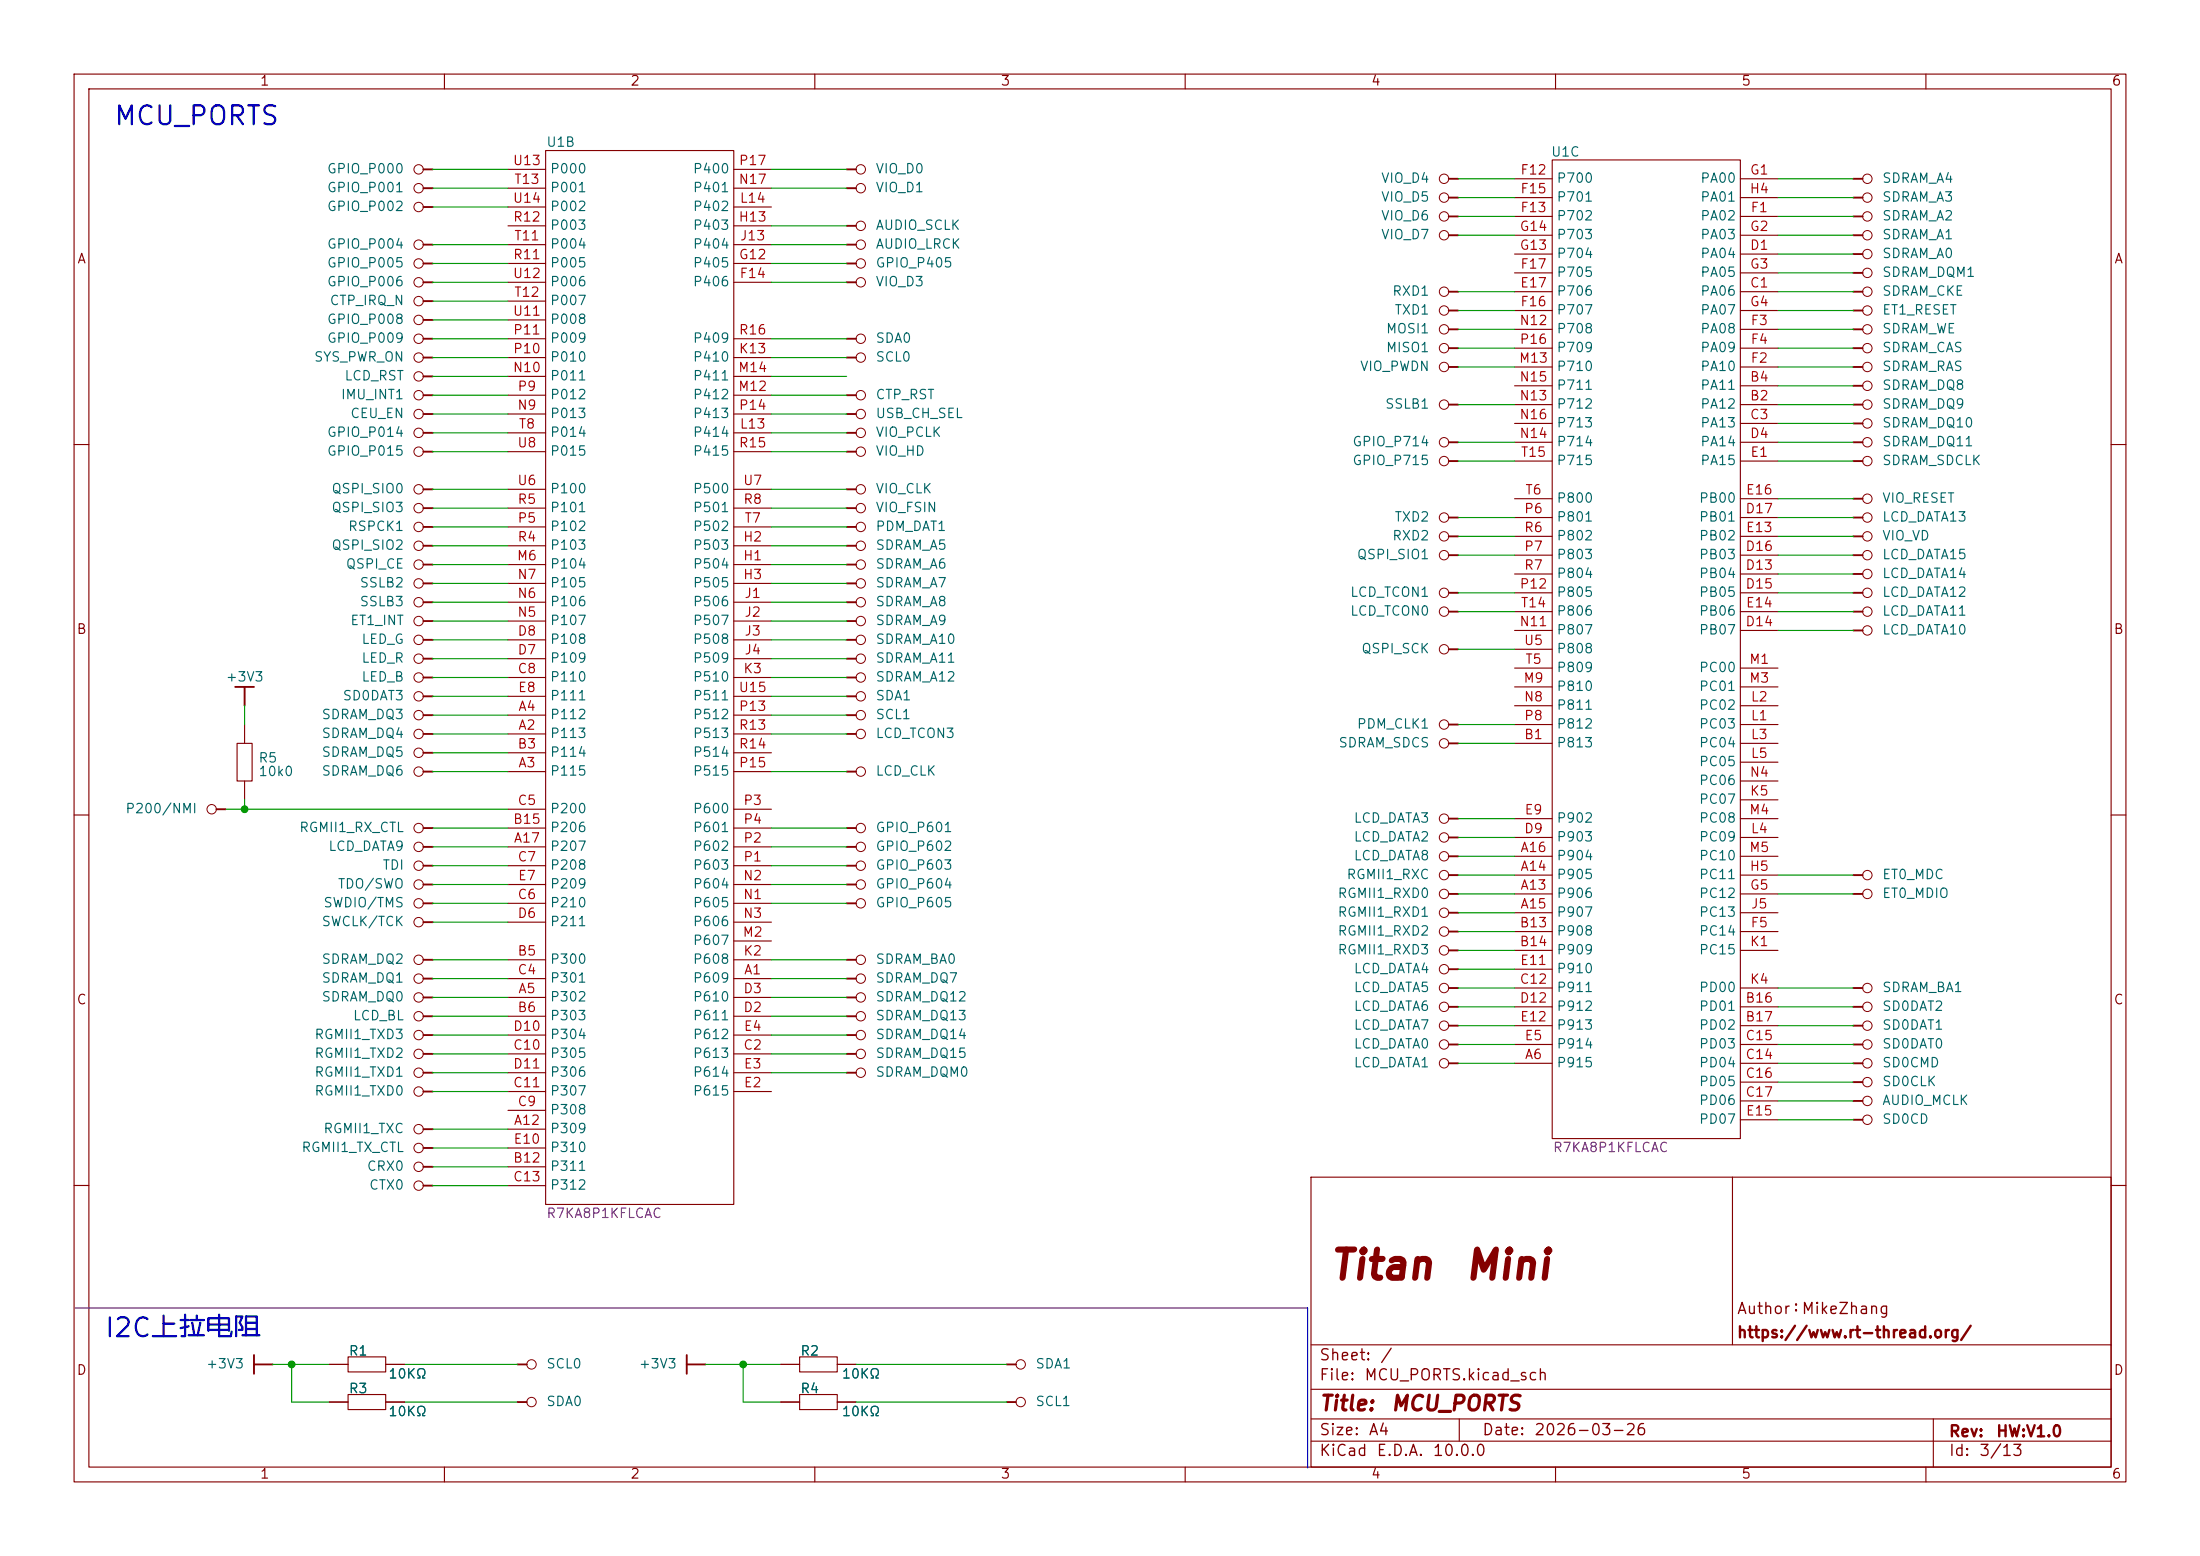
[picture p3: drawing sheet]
<svg xmlns="http://www.w3.org/2000/svg" width="297mm" height="210mm" viewBox="0 0 297 210" stroke-linecap="round" stroke-linejoin="round" font-family="sans-serif">
<g fill="none" stroke="#840000" stroke-width=".15">
<path d="M10 10h277v190h-277zM12 12h273v186h-273zM60 10v2M110 10v2M160 10v2M210 10v2M260 10v2M68.6 38.1h5.1M68.6 35.6h5.1M68.6 30.5h5.1M68.6 33h5.1M68.6 27.9h5.1"/>
<path d="M68.6 25.4h5.1M68.6 22.9h5.1M73.7 20.3h25.4v142.3h-25.4zM99.1 38.1h5M99.1 35.6h5M99.1 30.5h5M99.1 33h5M99.1 27.9h5M99.1 25.4h5M99.1 22.9h5M204.5 39.4h5M204.5 34.3h5"/>
<path d="M204.5 29.2h5M204.5 24.1h5M204.5 26.7h5M204.5 36.8h5M204.5 31.8h5M209.5 21.6h25.4v132.1h-25.4zM234.9 39.4h5.1M234.9 34.3h5.1M234.9 29.2h5.1M234.9 24.1h5.1M234.9 26.7h5.1M234.9 36.8h5.1"/>
<path d="M234.9 31.8h5.1M68.6 48.3h5.1M68.6 58.4h5.1M68.6 53.3h5.1M68.6 50.8h5.1M68.6 55.9h5.1M68.6 45.7h5.1M68.6 40.6h5.1M68.6 43.2h5.1M99.1 48.3h5M99.1 58.4h5M99.1 53.3h5"/>
<path d="M99.1 50.8h5M99.1 55.9h5M99.1 45.7h5M204.5 54.6h5M204.5 52.1h5M204.5 57.2h5M204.5 59.7h5M204.5 49.5h5M204.5 44.5h5M204.5 47h5M204.5 41.9h5M234.9 54.6h5.1"/>
<path d="M234.9 52.1h5.1M234.9 57.2h5.1M234.9 59.7h5.1M234.9 49.5h5.1M234.9 44.5h5.1M234.9 47h5.1M234.9 41.9h5.1M10 60h2M68.6 76.2h5.1M68.6 73.7h5.1M68.6 78.7h5.1M68.6 71.1h5.1"/>
<path d="M68.6 68.6h5.1M68.6 61h5.1M68.6 66h5.1M99.1 76.2h5M99.1 73.7h5M99.1 78.7h5M99.1 71.1h5M99.1 68.6h5M99.1 61h5M99.1 66h5M204.5 77.5h5M204.5 74.9h5"/>
<path d="M204.5 69.9h5M204.5 62.2h5M204.5 72.4h5M204.5 67.3h5M234.9 77.5h5.1M234.9 74.9h5.1M234.9 69.9h5.1M234.9 62.2h5.1M234.9 72.4h5.1M234.9 67.3h5.1M285 60h2M33 97.8v2.5"/>
<path d="M68.6 99.1h5.1M68.6 96.5h5.1M68.6 91.4h5.1M68.6 88.9h5.1M68.6 86.4h5.1M68.6 94h5.1M68.6 81.3h5.1M68.6 83.8h5.1M99.1 99.1h5M99.1 96.5h5M99.1 91.4h5M99.1 88.9h5"/>
<path d="M99.1 86.4h5M99.1 94h5M99.1 81.3h5M99.1 83.8h5M204.5 85.1h5M204.5 80h5M204.5 82.6h5M204.5 97.8h5M204.5 95.3h5M204.5 90.2h5M204.5 92.7h5M204.5 87.6h5"/>
<path d="M234.9 85.1h5.1M234.9 80h5.1M234.9 82.6h5.1M234.9 97.8h5.1M234.9 95.3h5.1M234.9 90.2h5.1M234.9 92.7h5.1M10 110h2M32 100.3h2v5.1h-2zM33 105.4v2.6M68.6 104.1h5.1M68.6 114.3h5.1"/>
<path d="M68.6 101.6h5.1M68.6 111.8h5.1M68.6 109.2h5.1M68.6 116.8h5.1M68.6 119.4h5.1M99.1 104.1h5M99.1 114.3h5M99.1 101.6h5M99.1 111.8h5M99.1 109.2h5M99.1 116.8h5M99.1 119.4h5"/>
<path d="M204.5 118.1h5M204.5 115.6h5M204.5 100.3h5M204.5 113h5M204.5 110.5h5M234.9 118.1h5.1M234.9 115.6h5.1M234.9 100.3h5.1M234.9 113h5.1M234.9 110.5h5.1M234.9 108h5.1M234.9 102.9h5.1"/>
<path d="M234.9 105.4h5.1M285 110h2M68.6 132.1h5.1M68.6 134.6h5.1M68.6 129.5h5.1M68.6 137.2h5.1M68.6 121.9h5.1M68.6 124.5h5.1M68.6 139.7h5.1M99.1 132.1h5M99.1 134.6h5M99.1 129.5h5"/>
<path d="M99.1 137.2h5M99.1 121.9h5M99.1 124.5h5M99.1 139.7h5M99.1 127h5M204.5 120.7h5M204.5 123.2h5M204.5 125.7h5M204.5 128.3h5M204.5 135.9h5M204.5 138.4h5M204.5 133.4h5"/>
<path d="M204.5 130.8h5M234.9 120.7h5.1M234.9 123.2h5.1M234.9 125.7h5.1M234.9 128.3h5.1M234.9 135.9h5.1M234.9 138.4h5.1M234.9 133.4h5.1M68.6 152.4h5.1M68.6 157.5h5.1M68.6 142.2h5.1M68.6 149.9h5.1"/>
<path d="M68.6 147.3h5.1M68.6 144.8h5.1M68.6 154.9h5.1M99.1 142.2h5M99.1 147.3h5M99.1 144.8h5M177 158.9h108v39.1h-108zM204.5 143.5h5M204.5 141h5M233.9 158.9v22.6M234.9 143.5h5.1M234.9 141h5.1"/>
<path d="M234.9 146.1h5.1M234.9 148.6h5.1M234.9 151.1h5.1M10 160h2M68.6 160h5.1M285 160h2M44.4 189.2h2.6M44.4 184.2h2.6M47 188.2h5.1v2h-5.1zM47 183.1h5.1v2.1h-5.1zM52.1 189.2h2.5M52.1 184.2h2.5"/>
<path d="M60 198v2M105.4 189.2h2.5M105.4 184.2h2.5M107.9 188.2h5.1v2h-5.1zM107.9 183.1h5.1v2.1h-5.1zM110 198v2M113 189.2h2.6M113 184.2h2.6M160 198v2M177 194.5h108M177 191.5h108M177 187.5h108"/>
<path d="M177 181.5h108M197 191.5v3M210 198v2M260 198v2M261 191.5v6.5"/>
</g>
<g fill="none" stroke="#840000" stroke-width=".25">
<path d="M57.1 35.6h1.3M57.1 38.1h1.3M57.1 33h1.3M57.1 25.4h1.3M57.1 22.9h1.3M57.1 27.9h1.3M114.3 35.6h1.3M114.3 30.5h1.3M114.3 38.1h1.3M114.3 33h1.3M114.3 25.4h1.3M114.3 22.9h1.3"/>
<path d="M195.6 29.2h1.2M195.6 26.7h1.2M195.6 31.8h1.2M195.6 24.1h1.2M195.6 39.4h1.2M250.2 29.2h1.3M250.2 26.7h1.3M250.2 36.8h1.3M250.2 34.3h1.3M250.2 31.8h1.3M250.2 24.1h1.3M250.2 39.4h1.3"/>
<path d="M57.1 55.9h1.3M57.1 53.3h1.3M57.1 58.4h1.3M57.1 48.3h1.3M57.1 45.7h1.3M57.1 40.6h1.3M57.1 50.8h1.3M57.1 43.2h1.3M114.3 55.9h1.3M114.3 53.3h1.3M114.3 58.4h1.3M114.3 48.3h1.3"/>
<path d="M114.3 45.7h1.3M195.6 59.7h1.2M195.6 41.9h1.2M195.6 47h1.2M195.6 44.5h1.2M195.6 49.5h1.2M195.6 54.6h1.2M250.2 59.7h1.3M250.2 41.9h1.3M250.2 47h1.3M250.2 44.5h1.3M250.2 49.5h1.3"/>
<path d="M250.2 54.6h1.3M250.2 57.2h1.3M250.2 52.1h1.3M57.1 61h1.3M57.1 71.1h1.3M57.1 78.7h1.3M57.1 73.7h1.3M57.1 76.2h1.3M57.1 68.6h1.3M57.1 66h1.3M114.3 61h1.3M114.3 71.1h1.3"/>
<path d="M114.3 78.7h1.3M114.3 73.7h1.3M114.3 76.2h1.3M114.3 68.6h1.3M114.3 66h1.3M195.6 69.9h1.2M195.6 62.2h1.2M195.6 72.4h1.2M195.6 74.9h1.2M250.2 69.9h1.3M250.2 62.2h1.3M250.2 72.4h1.3"/>
<path d="M250.2 74.9h1.3M250.2 77.5h1.3M250.2 67.3h1.3M31.7 92.7h2.6M33 92.7v2.6M57.1 88.9h1.3M57.1 83.8h1.3M57.1 81.3h1.3M57.1 94h1.3M57.1 86.4h1.3M57.1 91.4h1.3M57.1 96.5h1.3"/>
<path d="M57.1 99.1h1.3M114.3 88.9h1.3M114.3 83.8h1.3M114.3 81.3h1.3M114.3 94h1.3M114.3 86.4h1.3M114.3 91.4h1.3M114.3 96.5h1.3M114.3 99.1h1.3M195.6 82.6h1.2M195.6 80h1.2M195.6 87.6h1.2"/>
<path d="M195.6 97.8h1.2M250.2 85.1h1.3M250.2 82.6h1.3M250.2 80h1.3M29.2 109.2h1.3M57.1 114.3h1.3M57.1 111.8h1.3M57.1 116.8h1.3M57.1 119.4h1.3M57.1 104.1h1.3M57.1 101.6h1.3M114.3 114.3h1.3"/>
<path d="M114.3 111.8h1.3M114.3 116.8h1.3M114.3 119.4h1.3M114.3 104.1h1.3M195.6 118.1h1.2M195.6 100.3h1.2M195.6 110.5h1.2M195.6 113h1.2M195.6 115.6h1.2M250.2 118.1h1.3M57.1 124.5h1.3M57.1 121.9h1.3"/>
<path d="M57.1 139.7h1.3M57.1 137.2h1.3M57.1 132.1h1.3M57.1 134.6h1.3M57.1 129.5h1.3M114.3 121.9h1.3M114.3 139.7h1.3M114.3 137.2h1.3M114.3 132.1h1.3M114.3 134.6h1.3M114.3 129.5h1.3M195.6 133.4h1.2"/>
<path d="M195.6 120.7h1.2M195.6 125.7h1.2M195.6 128.3h1.2M195.6 123.2h1.2M195.6 135.9h1.2M195.6 138.4h1.2M195.6 130.8h1.2M250.2 133.4h1.3M250.2 120.7h1.3M250.2 135.9h1.3M250.2 138.4h1.3M57.1 142.2h1.3"/>
<path d="M57.1 144.8h1.3M57.1 154.9h1.3M57.1 147.3h1.3M57.1 157.5h1.3M57.1 152.4h1.3M114.3 142.2h1.3M114.3 144.8h1.3M195.6 143.5h1.2M195.6 141h1.2M250.2 151.1h1.3M250.2 143.5h1.3M250.2 141h1.3"/>
<path d="M250.2 148.6h1.3M250.2 146.1h1.3M57.1 160h1.3M34.3 184.2h2.5M34.3 182.9v2.5M69.8 189.2h1.3M69.8 184.2h1.3M92.7 184.2h2.5M92.7 182.9v2.5M135.9 189.2h1.3M135.9 184.2h1.3"/>
</g>
<g fill="none" stroke="#840000" stroke-width=".14">
<circle cx="56.5" cy="22.9" r=".63"/>
<circle cx="56.5" cy="35.6" r=".63"/>
<circle cx="56.5" cy="33" r=".63"/>
<circle cx="56.5" cy="27.9" r=".63"/>
<circle cx="56.5" cy="38.1" r=".63"/>
<circle cx="56.5" cy="25.4" r=".63"/>
<circle cx="116.2" cy="33" r=".63"/>
<circle cx="116.2" cy="35.6" r=".63"/>
<circle cx="116.2" cy="38.1" r=".63"/>
<circle cx="116.2" cy="30.5" r=".63"/>
<circle cx="116.2" cy="25.4" r=".63"/>
<circle cx="116.2" cy="22.9" r=".63"/>
<circle cx="194.9" cy="29.2" r=".63"/>
<circle cx="194.9" cy="39.4" r=".63"/>
<circle cx="194.9" cy="24.1" r=".63"/>
<circle cx="194.9" cy="26.7" r=".63"/>
<circle cx="194.9" cy="31.7" r=".63"/>
<circle cx="252.1" cy="36.8" r=".63"/>
<circle cx="252.1" cy="29.2" r=".63"/>
<circle cx="252.1" cy="26.7" r=".63"/>
<circle cx="252.1" cy="24.1" r=".63"/>
<circle cx="252.1" cy="39.4" r=".63"/>
<circle cx="252.1" cy="31.7" r=".63"/>
<circle cx="252.1" cy="34.3" r=".63"/>
<circle cx="56.5" cy="58.4" r=".63"/>
<circle cx="56.5" cy="43.2" r=".63"/>
<circle cx="56.5" cy="53.3" r=".63"/>
<circle cx="56.5" cy="50.8" r=".63"/>
<circle cx="56.5" cy="48.3" r=".63"/>
<circle cx="56.5" cy="45.7" r=".63"/>
<circle cx="56.5" cy="40.6" r=".63"/>
<circle cx="56.5" cy="55.9" r=".63"/>
<circle cx="116.2" cy="53.3" r=".63"/>
<circle cx="116.2" cy="45.7" r=".63"/>
<circle cx="116.2" cy="55.9" r=".63"/>
<circle cx="116.2" cy="48.3" r=".63"/>
<circle cx="116.2" cy="58.4" r=".63"/>
<circle cx="194.9" cy="44.4" r=".63"/>
<circle cx="194.9" cy="59.7" r=".63"/>
<circle cx="194.9" cy="41.9" r=".63"/>
<circle cx="194.9" cy="47" r=".63"/>
<circle cx="194.9" cy="54.6" r=".63"/>
<circle cx="194.9" cy="49.5" r=".63"/>
<circle cx="252.1" cy="47" r=".63"/>
<circle cx="252.1" cy="59.7" r=".63"/>
<circle cx="252.1" cy="52.1" r=".63"/>
<circle cx="252.1" cy="54.6" r=".63"/>
<circle cx="252.1" cy="41.9" r=".63"/>
<circle cx="252.1" cy="49.5" r=".63"/>
<circle cx="252.1" cy="44.4" r=".63"/>
<circle cx="252.1" cy="57.1" r=".63"/>
<circle cx="56.5" cy="73.7" r=".63"/>
<circle cx="56.5" cy="78.7" r=".63"/>
<circle cx="56.5" cy="71.1" r=".63"/>
<circle cx="56.5" cy="68.6" r=".63"/>
<circle cx="56.5" cy="66" r=".63"/>
<circle cx="56.5" cy="61" r=".63"/>
<circle cx="56.5" cy="76.2" r=".63"/>
<circle cx="116.2" cy="73.7" r=".63"/>
<circle cx="116.2" cy="66" r=".63"/>
<circle cx="116.2" cy="61" r=".63"/>
<circle cx="116.2" cy="76.2" r=".63"/>
<circle cx="116.2" cy="68.6" r=".63"/>
<circle cx="116.2" cy="71.1" r=".63"/>
<circle cx="116.2" cy="78.7" r=".63"/>
<circle cx="194.9" cy="74.9" r=".63"/>
<circle cx="194.9" cy="62.2" r=".63"/>
<circle cx="194.9" cy="69.8" r=".63"/>
<circle cx="194.9" cy="72.4" r=".63"/>
<circle cx="252.1" cy="72.4" r=".63"/>
<circle cx="252.1" cy="74.9" r=".63"/>
<circle cx="252.1" cy="77.5" r=".63"/>
<circle cx="252.1" cy="67.3" r=".63"/>
<circle cx="252.1" cy="62.2" r=".63"/>
<circle cx="252.1" cy="69.8" r=".63"/>
<circle cx="56.5" cy="83.8" r=".63"/>
<circle cx="56.5" cy="99.1" r=".63"/>
<circle cx="56.5" cy="88.9" r=".63"/>
<circle cx="56.5" cy="81.3" r=".63"/>
<circle cx="56.5" cy="96.5" r=".63"/>
<circle cx="56.5" cy="91.4" r=".63"/>
<circle cx="56.5" cy="86.4" r=".63"/>
<circle cx="56.5" cy="94" r=".63"/>
<circle cx="116.2" cy="83.8" r=".63"/>
<circle cx="116.2" cy="96.5" r=".63"/>
<circle cx="116.2" cy="86.4" r=".63"/>
<circle cx="116.2" cy="88.9" r=".63"/>
<circle cx="116.2" cy="99.1" r=".63"/>
<circle cx="116.2" cy="94" r=".63"/>
<circle cx="116.2" cy="91.4" r=".63"/>
<circle cx="116.2" cy="81.3" r=".63"/>
<circle cx="194.9" cy="80" r=".63"/>
<circle cx="194.9" cy="97.8" r=".63"/>
<circle cx="194.9" cy="87.6" r=".63"/>
<circle cx="194.9" cy="82.5" r=".63"/>
<circle cx="252.1" cy="80" r=".63"/>
<circle cx="252.1" cy="82.5" r=".63"/>
<circle cx="252.1" cy="85.1" r=".63"/>
<circle cx="28.6" cy="109.2" r=".63"/>
<circle cx="56.5" cy="116.8" r=".63"/>
<circle cx="56.5" cy="119.4" r=".63"/>
<circle cx="56.5" cy="101.6" r=".63"/>
<circle cx="56.5" cy="111.8" r=".63"/>
<circle cx="56.5" cy="104.1" r=".63"/>
<circle cx="56.5" cy="114.3" r=".63"/>
<circle cx="116.2" cy="119.4" r=".63"/>
<circle cx="116.2" cy="114.3" r=".63"/>
<circle cx="116.2" cy="104.1" r=".63"/>
<circle cx="116.2" cy="116.8" r=".63"/>
<circle cx="116.2" cy="111.8" r=".63"/>
<circle cx="194.9" cy="118.1" r=".63"/>
<circle cx="194.9" cy="113" r=".63"/>
<circle cx="194.9" cy="110.5" r=".63"/>
<circle cx="194.9" cy="115.6" r=".63"/>
<circle cx="194.9" cy="100.3" r=".63"/>
<circle cx="252.1" cy="118.1" r=".63"/>
<circle cx="56.5" cy="121.9" r=".63"/>
<circle cx="56.5" cy="124.5" r=".63"/>
<circle cx="56.5" cy="134.6" r=".63"/>
<circle cx="56.5" cy="139.7" r=".63"/>
<circle cx="56.5" cy="132.1" r=".63"/>
<circle cx="56.5" cy="129.5" r=".63"/>
<circle cx="56.5" cy="137.2" r=".63"/>
<circle cx="116.2" cy="121.9" r=".63"/>
<circle cx="116.2" cy="139.7" r=".63"/>
<circle cx="116.2" cy="129.5" r=".63"/>
<circle cx="116.2" cy="134.6" r=".63"/>
<circle cx="116.2" cy="137.2" r=".63"/>
<circle cx="116.2" cy="132.1" r=".63"/>
<circle cx="194.9" cy="125.7" r=".63"/>
<circle cx="194.9" cy="120.6" r=".63"/>
<circle cx="194.9" cy="123.2" r=".63"/>
<circle cx="194.9" cy="130.8" r=".63"/>
<circle cx="194.9" cy="133.3" r=".63"/>
<circle cx="194.9" cy="128.3" r=".63"/>
<circle cx="194.9" cy="135.9" r=".63"/>
<circle cx="194.9" cy="138.4" r=".63"/>
<circle cx="252.1" cy="120.6" r=".63"/>
<circle cx="252.1" cy="138.4" r=".63"/>
<circle cx="252.1" cy="135.9" r=".63"/>
<circle cx="252.1" cy="133.3" r=".63"/>
<circle cx="56.5" cy="142.2" r=".63"/>
<circle cx="56.5" cy="152.4" r=".63"/>
<circle cx="56.5" cy="147.3" r=".63"/>
<circle cx="56.5" cy="157.5" r=".63"/>
<circle cx="56.5" cy="154.9" r=".63"/>
<circle cx="56.5" cy="144.8" r=".63"/>
<circle cx="116.2" cy="144.8" r=".63"/>
<circle cx="116.2" cy="142.2" r=".63"/>
<circle cx="194.9" cy="141" r=".63"/>
<circle cx="194.9" cy="143.5" r=".63"/>
<circle cx="252.1" cy="146" r=".63"/>
<circle cx="252.1" cy="151.1" r=".63"/>
<circle cx="252.1" cy="148.6" r=".63"/>
<circle cx="252.1" cy="141" r=".63"/>
<circle cx="252.1" cy="143.5" r=".63"/>
<circle cx="56.5" cy="160" r=".63"/>
<circle cx="71.8" cy="184.1" r=".63"/>
<circle cx="71.8" cy="189.2" r=".63"/>
<circle cx="137.8" cy="184.1" r=".63"/>
<circle cx="137.8" cy="189.2" r=".63"/>
</g>
<path d="M10.2 176.5h166.3v21.6" fill="none" stroke="#0000c2" stroke-width=".15"/>
<g fill="none" stroke="#009600" stroke-width=".15">
<path d="M58.4 33h10.2M58.4 38.1h10.2M58.4 35.6h10.2M58.4 22.9h10.2M58.4 25.4h10.2M58.4 27.9h10.2M104.1 33h10.2M104.1 38.1h10.2M104.1 35.6h10.2M104.1 22.9h10.2M104.1 30.5h10.2M104.1 25.4h10.2"/>
<path d="M196.8 29.2h7.7M196.8 31.8h7.7M196.8 39.4h7.7M196.8 26.7h7.7M196.8 24.1h7.7M240 29.2h10.2M240 31.8h10.2M240 34.3h10.2M240 36.8h10.2M240 39.4h10.2M240 26.7h10.2M240 24.1h10.2"/>
<path d="M58.4 40.6h10.2M58.4 43.2h10.2M58.4 45.7h10.2M58.4 48.3h10.2M58.4 58.4h10.2M58.4 55.9h10.2M58.4 50.8h10.2M58.4 53.3h10.2M104.1 45.7h10.2M104.1 48.3h10.2M104.1 58.4h10.2M104.1 55.9h10.2"/>
<path d="M104.1 50.8h10.2M104.1 53.3h10.2M196.8 47h7.7M196.8 49.5h7.7M196.8 44.5h7.7M196.8 41.9h7.7M196.8 54.6h7.7M196.8 59.7h7.7M240 47h10.2M240 49.5h10.2M240 44.5h10.2M240 41.9h10.2"/>
<path d="M240 52.1h10.2M240 54.6h10.2M240 57.2h10.2M240 59.7h10.2M58.4 61h10.2M58.4 78.7h10.2M58.4 66h10.2M58.4 73.7h10.2M58.4 68.6h10.2M58.4 76.2h10.2M58.4 71.1h10.2M104.1 61h10.2"/>
<path d="M104.1 78.7h10.2M104.1 66h10.2M104.1 73.7h10.2M104.1 68.6h10.2M104.1 76.2h10.2M104.1 71.1h10.2M196.8 69.9h7.7M196.8 62.2h7.7M196.8 72.4h7.7M196.8 74.9h7.7M240 69.9h10.2M240 62.2h10.2"/>
<path d="M240 72.4h10.2M240 67.3h10.2M240 74.9h10.2M240 77.5h10.2M33 95.3v2.5M58.4 88.9h10.2M58.4 91.4h10.2M58.4 96.5h10.2M58.4 83.8h10.2M58.4 94h10.2M58.4 86.4h10.2M58.4 81.3h10.2"/>
<path d="M58.4 99.1h10.2M104.1 88.9h10.2M104.1 91.4h10.2M104.1 96.5h10.2M104.1 83.8h10.2M104.1 94h10.2M104.1 86.4h10.2M104.1 81.3h10.2M104.1 99.1h10.2M196.8 80h7.7M196.8 82.6h7.7M196.8 87.6h7.7"/>
<path d="M196.8 97.8h7.7M240 80h10.2M240 82.6h10.2M240 85.1h10.2M30.5 109.2h38.1M33 108v1.2M58.4 111.8h10.2M58.4 104.1h10.2M58.4 101.6h10.2M58.4 116.8h10.2M58.4 114.3h10.2M58.4 119.4h10.2"/>
<path d="M104.1 111.8h10.2M104.1 104.1h10.2M104.1 116.8h10.2M104.1 114.3h10.2M104.1 119.4h10.2M196.8 118.1h7.7M196.8 100.3h7.7M196.8 113h7.7M196.8 110.5h7.7M196.8 115.6h7.7M240 118.1h10.2M58.4 137.2h10.2"/>
<path d="M58.4 129.5h10.2M58.4 139.7h10.2M58.4 134.6h10.2M58.4 132.1h10.2M58.4 124.5h10.2M58.4 121.9h10.2M104.1 137.2h10.2M104.1 129.5h10.2M104.1 139.7h10.2M104.1 134.6h10.2M104.1 132.1h10.2M104.1 121.9h10.2"/>
<path d="M196.8 138.4h7.7M196.8 133.4h7.7M196.8 135.9h7.7M196.8 120.7h7.7M196.8 130.8h7.7M196.8 128.3h7.7M196.8 125.7h7.7M196.8 123.2h7.7M240 138.4h10.2M240 133.4h10.2M240 135.9h10.2M240 120.7h10.2"/>
<path d="M58.4 142.2h10.2M58.4 144.8h10.2M58.4 147.3h10.2M58.4 152.4h10.2M58.4 157.5h10.2M58.4 154.9h10.2M104.1 142.2h10.2M104.1 144.8h10.2M196.8 143.5h7.7M196.8 141h7.7M240 143.5h10.2M240 141h10.2"/>
<path d="M240 146.1h10.2M240 151.1h10.2M240 148.6h10.2M58.4 160h10.2M36.8 184.2h7.6M39.4 184.2v5h5M54.6 189.2h15.2M54.6 184.2h15.2M95.2 184.2h10.2M100.3 184.2v5h5.1M115.6 189.2h20.3M115.6 184.2h20.3"/>
</g>
<g fill="#009600" stroke="#009600" stroke-width=".14">
<circle cx="39.4" cy="184.2" r=".46"/>
<circle cx="100.3" cy="184.2" r=".46"/>
<circle cx="33" cy="109.2" r=".46"/>
</g>
<g font-size="3.8" fill="#840000">
<text x="179.3" y="173.6">Titan</text>
<text x="197.5" y="173.6">Mini</text>
</g>
<g font-size="2.5" fill="#0000c2">
<text x="15.2" y="17.5">MCU_PORTS</text>
<text x="14" y="181.1">I2C上拉电阻</text>
</g>
<g font-size="2" fill="#840000">
<text x="178" y="190.9">Title:</text>
<text x="187.7" y="190.9">MCU_PORTS</text>
</g>
<g font-size="1.5" fill="#840000">
<text x="234.4" y="177.7">Author：MikeZhang</text>
<text x="178" y="184">Sheet:</text>
<text x="186.2" y="184">/</text>
<text x="234.4" y="181">https://www.rt-thread.org/</text>
<text x="178" y="186.7">File:</text>
<text x="184.1" y="186.7">MCU_PORTS.kicad_sch</text>
<text x="178" y="196.9">KiCad</text>
<text x="178" y="194.1">Size:</text>
<text x="184.7" y="194.1">A4</text>
<text x="185.7" y="196.9">E.D.A.</text>
<text x="193.3" y="196.9">10.0.0</text>
<text x="200" y="194.1">Date:</text>
<text x="207" y="194.1">2026-03-26</text>
<text x="263" y="194.3">Rev:</text>
<text x="263" y="196.9">Id:</text>
<text x="267.1" y="196.9">3/13</text>
<text x="269.4" y="194.3">HW:V1.0</text>
</g>
<g font-size="1.3" fill="#840000">
<text x="35" y="11.9">1</text>
<text x="85" y="11.9">2</text>
<text x="135" y="11.9">3</text>
<text x="185" y="11.9">4</text>
<text x="235" y="11.9">5</text>
<text x="285" y="11.9">6</text>
<text x="10.3" y="35.9">A</text>
<text x="285.3" y="35.9">A</text>
<text x="10.3" y="85.9">B</text>
<text x="285.3" y="85.9">B</text>
<text x="10.3" y="135.9">C</text>
<text x="285.3" y="135.9">C</text>
<text x="10.3" y="185.9">D</text>
<text x="285.3" y="185.9">D</text>
<text x="35" y="199.9">1</text>
<text x="85" y="199.9">2</text>
<text x="135" y="199.9">3</text>
<text x="185" y="199.9">4</text>
<text x="235" y="199.9">5</text>
<text x="285" y="199.9">6</text>
</g>
<g font-size="1.3" fill="#006464">
<text x="44.1" y="23.7">GPIO_P000</text>
<text x="73.7" y="20.1">U1B</text>
<text x="74.2" y="23.7">P000</text>
<text x="93.5" y="23.7">P400</text>
<text x="118.1" y="23.7">VIO_D0</text>
<text x="209.3" y="21.5">U1C</text>
<text x="44.1" y="26.3">GPIO_P001</text>
<text x="44.1" y="28.8">GPIO_P002</text>
<text x="74.2" y="26.3">P001</text>
<text x="74.2" y="28.8">P002</text>
<text x="93.5" y="28.8">P402</text>
<text x="93.5" y="26.3">P401</text>
<text x="118.1" y="26.3">VIO_D1</text>
<text x="186.4" y="25">VIO_D4</text>
<text x="186.4" y="27.5">VIO_D5</text>
<text x="210.1" y="25">P700</text>
<text x="210.1" y="27.5">P701</text>
<text x="229.5" y="25">PA00</text>
<text x="229.5" y="27.5">PA01</text>
<text x="254" y="27.5">SDRAM_A3</text>
<text x="254" y="25">SDRAM_A4</text>
<text x="44.1" y="33.9">GPIO_P004</text>
<text x="74.2" y="31.3">P003</text>
<text x="74.2" y="33.9">P004</text>
<text x="93.5" y="31.3">P403</text>
<text x="93.5" y="33.9">P404</text>
<text x="118.1" y="33.9">AUDIO_LRCK</text>
<text x="118.1" y="31.3">AUDIO_SCLK</text>
<text x="186.4" y="30.1">VIO_D6</text>
<text x="186.4" y="32.6">VIO_D7</text>
<text x="210.1" y="30.1">P702</text>
<text x="210.1" y="35.2">P704</text>
<text x="210.1" y="32.6">P703</text>
<text x="229.5" y="35.2">PA04</text>
<text x="229.5" y="30.1">PA02</text>
<text x="229.5" y="32.6">PA03</text>
<text x="254" y="30.1">SDRAM_A2</text>
<text x="254" y="35.2">SDRAM_A0</text>
<text x="254" y="32.6">SDRAM_A1</text>
<text x="44.1" y="39">GPIO_P006</text>
<text x="44.1" y="36.4">GPIO_P005</text>
<text x="44.4" y="41.5">CTP_IRQ_N</text>
<text x="74.2" y="36.4">P005</text>
<text x="74.2" y="41.5">P007</text>
<text x="74.2" y="39">P006</text>
<text x="93.5" y="39">P406</text>
<text x="93.5" y="36.4">P405</text>
<text x="118.1" y="36.4">GPIO_P405</text>
<text x="118.1" y="39">VIO_D3</text>
<text x="187.9" y="40.2">RXD1</text>
<text x="210.1" y="40.2">P706</text>
<text x="210.1" y="37.7">P705</text>
<text x="229.5" y="40.2">PA06</text>
<text x="229.5" y="37.7">PA05</text>
<text x="254" y="37.7">SDRAM_DQM1</text>
<text x="254" y="40.2">SDRAM_CKE</text>
<text x="44.1" y="44">GPIO_P008</text>
<text x="44.1" y="46.6">GPIO_P009</text>
<text x="74.2" y="46.6">P009</text>
<text x="74.2" y="44">P008</text>
<text x="93.5" y="46.6">P409</text>
<text x="118.1" y="46.6">SDA0</text>
<text x="187" y="45.3">MOSI1</text>
<text x="187" y="47.9">MISO1</text>
<text x="188.2" y="42.8">TXD1</text>
<text x="210.1" y="42.8">P707</text>
<text x="210.1" y="45.3">P708</text>
<text x="210.1" y="47.9">P709</text>
<text x="229.5" y="45.3">PA08</text>
<text x="229.5" y="47.9">PA09</text>
<text x="229.5" y="42.8">PA07</text>
<text x="254" y="45.3">SDRAM_WE</text>
<text x="254" y="42.8">ET1_RESET</text>
<text x="254" y="47.9">SDRAM_CAS</text>
<text x="42.3" y="49.1">SYS_PWR_ON</text>
<text x="46.4" y="51.7">LCD_RST</text>
<text x="74.2" y="51.7">P011</text>
<text x="74.2" y="49.1">P010</text>
<text x="93.5" y="49.1">P410</text>
<text x="93.5" y="51.7">P411</text>
<text x="118.1" y="49.1">SCL0</text>
<text x="183.5" y="50.4">VIO_PWDN</text>
<text x="210.1" y="50.4">P710</text>
<text x="210.1" y="52.9">P711</text>
<text x="229.5" y="52.9">PA11</text>
<text x="229.5" y="50.4">PA10</text>
<text x="254" y="52.9">SDRAM_DQ8</text>
<text x="254" y="50.4">SDRAM_RAS</text>
<text x="44.1" y="59.3">GPIO_P014</text>
<text x="45.9" y="54.2">IMU_INT1</text>
<text x="47.2" y="56.7">CEU_EN</text>
<text x="74.2" y="56.7">P013</text>
<text x="74.2" y="54.2">P012</text>
<text x="74.2" y="59.3">P014</text>
<text x="93.5" y="59.3">P414</text>
<text x="93.5" y="54.2">P412</text>
<text x="93.5" y="56.7">P413</text>
<text x="118.1" y="56.7">USB_CH_SEL</text>
<text x="118.1" y="54.2">CTP_RST</text>
<text x="118.1" y="59.3">VIO_PCLK</text>
<text x="186.9" y="55.5">SSLB1</text>
<text x="210.1" y="55.5">P712</text>
<text x="210.1" y="58">P713</text>
<text x="229.5" y="55.5">PA12</text>
<text x="229.5" y="58">PA13</text>
<text x="254" y="55.5">SDRAM_DQ9</text>
<text x="254" y="58">SDRAM_DQ10</text>
<text x="44.1" y="61.8">GPIO_P015</text>
<text x="74.2" y="61.8">P015</text>
<text x="93.5" y="61.8">P415</text>
<text x="118.1" y="61.8">VIO_HD</text>
<text x="182.5" y="60.6">GPIO_P714</text>
<text x="182.5" y="63.1">GPIO_P715</text>
<text x="210.1" y="60.6">P714</text>
<text x="210.1" y="63.1">P715</text>
<text x="229.5" y="60.6">PA14</text>
<text x="229.5" y="63.1">PA15</text>
<text x="254" y="63.1">SDRAM_SDCLK</text>
<text x="254" y="60.6">SDRAM_DQ11</text>
<text x="44.7" y="66.9">QSPI_SIO0</text>
<text x="44.7" y="69.4">QSPI_SIO3</text>
<text x="46.9" y="72">RSPCK1</text>
<text x="74.2" y="72">P102</text>
<text x="74.2" y="69.4">P101</text>
<text x="74.2" y="66.9">P100</text>
<text x="93.5" y="69.4">P501</text>
<text x="93.5" y="72">P502</text>
<text x="93.5" y="66.9">P500</text>
<text x="118.1" y="72">PDM_DAT1</text>
<text x="118.1" y="69.4">VIO_FSIN</text>
<text x="118.1" y="66.9">VIO_CLK</text>
<text x="188.2" y="70.7">TXD2</text>
<text x="210.1" y="70.7">P801</text>
<text x="210.1" y="68.2">P800</text>
<text x="229.3" y="70.7">PB01</text>
<text x="229.3" y="68.2">PB00</text>
<text x="254" y="70.7">LCD_DATA13</text>
<text x="254" y="68.2">VIO_RESET</text>
<text x="44.7" y="74.5">QSPI_SIO2</text>
<text x="46.6" y="77.1">QSPI_CE</text>
<text x="74.2" y="77.1">P104</text>
<text x="74.2" y="74.5">P103</text>
<text x="93.5" y="77.1">P504</text>
<text x="93.5" y="74.5">P503</text>
<text x="118.1" y="74.5">SDRAM_A5</text>
<text x="118.1" y="77.1">SDRAM_A6</text>
<text x="183.1" y="75.8">QSPI_SIO1</text>
<text x="187.9" y="73.3">RXD2</text>
<text x="210.1" y="75.8">P803</text>
<text x="210.1" y="73.3">P802</text>
<text x="229.3" y="75.8">PB03</text>
<text x="229.3" y="73.3">PB02</text>
<text x="254" y="73.3">VIO_VD</text>
<text x="254" y="75.8">LCD_DATA15</text>
<text x="48.5" y="82.1">SSLB3</text>
<text x="48.5" y="79.6">SSLB2</text>
<text x="74.2" y="82.1">P106</text>
<text x="74.2" y="79.6">P105</text>
<text x="93.5" y="79.6">P505</text>
<text x="93.5" y="82.1">P506</text>
<text x="118.1" y="79.6">SDRAM_A7</text>
<text x="118.1" y="82.1">SDRAM_A8</text>
<text x="182.2" y="83.4">LCD_TCON0</text>
<text x="182.2" y="80.9">LCD_TCON1</text>
<text x="210.1" y="80.9">P805</text>
<text x="210.1" y="78.3">P804</text>
<text x="210.1" y="83.4">P806</text>
<text x="229.3" y="78.3">PB04</text>
<text x="229.3" y="80.9">PB05</text>
<text x="229.3" y="83.4">PB06</text>
<text x="254" y="78.3">LCD_DATA14</text>
<text x="254" y="83.4">LCD_DATA11</text>
<text x="254" y="80.9">LCD_DATA12</text>
<text x="47.2" y="84.7">ET1_INT</text>
<text x="48.7" y="89.8">LED_R</text>
<text x="48.7" y="87.2">LED_G</text>
<text x="74.2" y="89.8">P109</text>
<text x="74.2" y="87.2">P108</text>
<text x="74.2" y="84.7">P107</text>
<text x="93.5" y="84.7">P507</text>
<text x="93.5" y="87.2">P508</text>
<text x="93.5" y="89.8">P509</text>
<text x="118.1" y="87.2">SDRAM_A10</text>
<text x="118.1" y="89.8">SDRAM_A11</text>
<text x="118.1" y="84.7">SDRAM_A9</text>
<text x="183.7" y="88.5">QSPI_SCK</text>
<text x="210.1" y="86">P807</text>
<text x="210.1" y="88.5">P808</text>
<text x="229.3" y="86">PB07</text>
<text x="254" y="86">LCD_DATA10</text>
<text x="30.4" y="92.3">+3V3</text>
<text x="46.2" y="94.8">SD0DAT3</text>
<text x="48.7" y="92.3">LED_B</text>
<text x="74.2" y="92.3">P110</text>
<text x="74.2" y="94.8">P111</text>
<text x="93.5" y="92.3">P510</text>
<text x="93.5" y="94.8">P511</text>
<text x="118.1" y="92.3">SDRAM_A12</text>
<text x="118.1" y="94.8">SDA1</text>
<text x="210.1" y="93.6">P810</text>
<text x="210.1" y="91">P809</text>
<text x="229.3" y="91">PC00</text>
<text x="229.3" y="93.6">PC01</text>
<text x="43.3" y="97.4">SDRAM_DQ3</text>
<text x="43.3" y="99.9">SDRAM_DQ4</text>
<text x="74.2" y="99.9">P113</text>
<text x="74.2" y="97.4">P112</text>
<text x="93.5" y="97.4">P512</text>
<text x="93.5" y="99.9">P513</text>
<text x="118.1" y="97.4">SCL1</text>
<text x="118.1" y="99.9">LCD_TCON3</text>
<text x="180.6" y="101.2">SDRAM_SDCS</text>
<text x="183.1" y="98.7">PDM_CLK1</text>
<text x="210.1" y="101.2">P813</text>
<text x="210.1" y="96.1">P811</text>
<text x="210.1" y="98.7">P812</text>
<text x="229.3" y="98.7">PC03</text>
<text x="229.3" y="96.1">PC02</text>
<text x="229.3" y="101.2">PC04</text>
<text x="34.8" y="103.2">R5</text>
<text x="34.8" y="105.1">10k0</text>
<text x="43.3" y="102.5">SDRAM_DQ5</text>
<text x="43.3" y="105">SDRAM_DQ6</text>
<text x="74.2" y="105">P115</text>
<text x="74.2" y="102.5">P114</text>
<text x="93.5" y="105">P515</text>
<text x="93.5" y="102.5">P514</text>
<text x="118.1" y="105">LCD_CLK</text>
<text x="229.3" y="103.7">PC05</text>
<text x="229.3" y="106.3">PC06</text>
<text x="16.8" y="110.1">P200/NMI</text>
<text x="40.3" y="112.6">RGMII1_RX_CTL</text>
<text x="74.2" y="112.6">P206</text>
<text x="74.2" y="110.1">P200</text>
<text x="93.5" y="110.1">P600</text>
<text x="93.5" y="112.6">P601</text>
<text x="118.1" y="112.6">GPIO_P601</text>
<text x="182.7" y="111.4">LCD_DATA3</text>
<text x="182.7" y="113.9">LCD_DATA2</text>
<text x="210.1" y="113.9">P903</text>
<text x="210.1" y="111.4">P902</text>
<text x="229.3" y="108.8">PC07</text>
<text x="229.3" y="113.9">PC09</text>
<text x="229.3" y="111.4">PC08</text>
<text x="44.2" y="115.2">LCD_DATA9</text>
<text x="51.6" y="117.7">TDI</text>
<text x="74.2" y="115.2">P207</text>
<text x="74.2" y="117.7">P208</text>
<text x="93.5" y="117.7">P603</text>
<text x="93.5" y="115.2">P602</text>
<text x="118.1" y="115.2">GPIO_P602</text>
<text x="118.1" y="117.7">GPIO_P603</text>
<text x="181.7" y="119">RGMII1_RXC</text>
<text x="182.7" y="116.4">LCD_DATA8</text>
<text x="210.1" y="119">P905</text>
<text x="210.1" y="116.4">P904</text>
<text x="229.3" y="119">PC11</text>
<text x="229.3" y="116.4">PC10</text>
<text x="254" y="119">ET0_MDC</text>
<text x="43.3" y="125.3">SWCLK/TCK</text>
<text x="43.6" y="122.8">SWDIO/TMS</text>
<text x="45.5" y="120.2">TDO/SWO</text>
<text x="74.2" y="122.8">P210</text>
<text x="74.2" y="125.3">P211</text>
<text x="74.2" y="120.2">P209</text>
<text x="93.5" y="122.8">P605</text>
<text x="93.5" y="120.2">P604</text>
<text x="93.5" y="125.3">P606</text>
<text x="118.1" y="122.8">GPIO_P605</text>
<text x="118.1" y="120.2">GPIO_P604</text>
<text x="180.5" y="124.1">RGMII1_RXD1</text>
<text x="180.5" y="121.5">RGMII1_RXD0</text>
<text x="210.1" y="121.5">P906</text>
<text x="210.1" y="124.1">P907</text>
<text x="229.3" y="121.5">PC12</text>
<text x="229.3" y="124.1">PC13</text>
<text x="254" y="121.5">ET0_MDIO</text>
<text x="43.3" y="130.4">SDRAM_DQ2</text>
<text x="74.2" y="130.4">P300</text>
<text x="93.5" y="130.4">P608</text>
<text x="93.5" y="127.9">P607</text>
<text x="118.1" y="130.4">SDRAM_BA0</text>
<text x="180.5" y="126.6">RGMII1_RXD2</text>
<text x="180.5" y="129.1">RGMII1_RXD3</text>
<text x="182.7" y="131.7">LCD_DATA4</text>
<text x="210.1" y="126.6">P908</text>
<text x="210.1" y="129.1">P909</text>
<text x="210.1" y="131.7">P910</text>
<text x="229.3" y="126.6">PC14</text>
<text x="229.3" y="129.1">PC15</text>
<text x="43.3" y="135.5">SDRAM_DQ0</text>
<text x="43.3" y="132.9">SDRAM_DQ1</text>
<text x="74.2" y="135.5">P302</text>
<text x="74.2" y="132.9">P301</text>
<text x="93.5" y="132.9">P609</text>
<text x="93.5" y="135.5">P610</text>
<text x="118.1" y="132.9">SDRAM_DQ7</text>
<text x="118.1" y="135.5">SDRAM_DQ12</text>
<text x="182.7" y="136.8">LCD_DATA6</text>
<text x="182.7" y="134.2">LCD_DATA5</text>
<text x="210.1" y="134.2">P911</text>
<text x="210.1" y="136.8">P912</text>
<text x="229.3" y="136.8">PD01</text>
<text x="229.3" y="134.2">PD00</text>
<text x="254" y="136.8">SD0DAT2</text>
<text x="254" y="134.2">SDRAM_BA1</text>
<text x="42.4" y="143.1">RGMII1_TXD2</text>
<text x="42.4" y="140.6">RGMII1_TXD3</text>
<text x="47.6" y="138">LCD_BL</text>
<text x="74.2" y="138">P303</text>
<text x="74.2" y="143.1">P305</text>
<text x="74.2" y="140.6">P304</text>
<text x="93.5" y="143.1">P613</text>
<text x="93.5" y="138">P611</text>
<text x="93.5" y="140.6">P612</text>
<text x="118.1" y="143.1">SDRAM_DQ15</text>
<text x="118.1" y="140.6">SDRAM_DQ14</text>
<text x="118.1" y="138">SDRAM_DQ13</text>
<text x="182.7" y="139.3">LCD_DATA7</text>
<text x="182.7" y="141.8">LCD_DATA0</text>
<text x="210.1" y="141.8">P914</text>
<text x="210.1" y="139.3">P913</text>
<text x="229.3" y="139.3">PD02</text>
<text x="229.3" y="141.8">PD03</text>
<text x="254" y="141.8">SD0DAT0</text>
<text x="254" y="139.3">SD0DAT1</text>
<text x="42.4" y="148.2">RGMII1_TXD0</text>
<text x="42.4" y="145.6">RGMII1_TXD1</text>
<text x="74.2" y="148.2">P307</text>
<text x="74.2" y="145.6">P306</text>
<text x="93.5" y="148.2">P615</text>
<text x="93.5" y="145.6">P614</text>
<text x="118.1" y="145.6">SDRAM_DQM0</text>
<text x="182.7" y="144.4">LCD_DATA1</text>
<text x="210.1" y="144.4">P915</text>
<text x="229.3" y="144.4">PD04</text>
<text x="229.3" y="146.9">PD05</text>
<text x="229.3" y="149.5">PD06</text>
<text x="254" y="149.5">AUDIO_MCLK</text>
<text x="254" y="146.9">SD0CLK</text>
<text x="254" y="144.4">SD0CMD</text>
<text x="40.6" y="155.8">RGMII1_TX_CTL</text>
<text x="43.6" y="153.3">RGMII1_TXC</text>
<text x="74.2" y="153.3">P309</text>
<text x="74.2" y="150.7">P308</text>
<text x="74.2" y="155.8">P310</text>
<text x="229.3" y="152">PD07</text>
<text x="254" y="152">SD0CD</text>
<text x="49.4" y="158.3">CRX0</text>
<text x="49.7" y="160.9">CTX0</text>
<text x="74.2" y="158.3">P311</text>
<text x="74.2" y="160.9">P312</text>
<text x="27.7" y="185">+3V3</text>
<text x="47" y="183.3">R1</text>
<text x="73.7" y="185">SCL0</text>
<text x="86.1" y="185">+3V3</text>
<text x="108" y="183.3">R2</text>
<text x="139.7" y="185">SDA1</text>
<text x="47" y="188.4">R3</text>
<text x="52.3" y="191.5">10KΩ</text>
<text x="52.3" y="186.4">10KΩ</text>
<text x="73.7" y="190.1">SDA0</text>
<text x="108" y="188.4">R4</text>
<text x="113.5" y="191.5">10KΩ</text>
<text x="113.5" y="186.4">10KΩ</text>
<text x="139.7" y="190.1">SCL1</text>
</g>
<g font-size="1.3" fill="#a90000">
<text x="69.1" y="22.6">U13</text>
<text x="99.7" y="22.6">P17</text>
<text x="205.2" y="23.9">F12</text>
<text x="236.1" y="23.9">G1</text>
<text x="69.1" y="27.7">U14</text>
<text x="69.3" y="25.1">T13</text>
<text x="99.6" y="25.1">N17</text>
<text x="99.8" y="27.7">L14</text>
<text x="205.2" y="29">F13</text>
<text x="205.2" y="26.4">F15</text>
<text x="236.1" y="26.4">H4</text>
<text x="236.2" y="29">F1</text>
<text x="69.2" y="35.3">R11</text>
<text x="69.2" y="30.2">R12</text>
<text x="69.3" y="32.8">T11</text>
<text x="99.6" y="30.2">H13</text>
<text x="99.7" y="35.3">G12</text>
<text x="99.8" y="32.8">J13</text>
<text x="205.1" y="34">G13</text>
<text x="205.1" y="31.5">G14</text>
<text x="236.1" y="34">D1</text>
<text x="236.1" y="31.5">G2</text>
<text x="69.1" y="37.8">U12</text>
<text x="69.3" y="40.4">T12</text>
<text x="99.7" y="37.8">F14</text>
<text x="205.1" y="39.1">E17</text>
<text x="205.2" y="41.7">F16</text>
<text x="205.2" y="36.6">F17</text>
<text x="236.1" y="39.1">C1</text>
<text x="236.1" y="36.6">G3</text>
<text x="236.1" y="41.7">G4</text>
<text x="69.1" y="42.9">U11</text>
<text x="69.2" y="45.5">P11</text>
<text x="99.7" y="45.5">R16</text>
<text x="205" y="44.2">N12</text>
<text x="205.1" y="46.7">P16</text>
<text x="236.2" y="44.2">F3</text>
<text x="236.2" y="46.7">F4</text>
<text x="69.1" y="50.5">N10</text>
<text x="69.2" y="48">P10</text>
<text x="69.8" y="53.1">P9</text>
<text x="99.6" y="53.1">M12</text>
<text x="99.6" y="50.5">M14</text>
<text x="99.7" y="48">K13</text>
<text x="205" y="49.3">M13</text>
<text x="205" y="51.8">N15</text>
<text x="236.1" y="51.8">B4</text>
<text x="236.2" y="49.3">F2</text>
<text x="69.7" y="55.6">N9</text>
<text x="69.9" y="58.2">T8</text>
<text x="99.7" y="55.6">P14</text>
<text x="99.8" y="58.2">L13</text>
<text x="205" y="54.4">N13</text>
<text x="205" y="59.4">N14</text>
<text x="205" y="56.9">N16</text>
<text x="236.1" y="54.4">B2</text>
<text x="236.1" y="56.9">C3</text>
<text x="236.1" y="59.4">D4</text>
<text x="69.7" y="65.8">U6</text>
<text x="69.7" y="60.7">U8</text>
<text x="99.7" y="60.7">R15</text>
<text x="100.2" y="65.8">U7</text>
<text x="205.2" y="62">T15</text>
<text x="236.2" y="62">E1</text>
<text x="69.8" y="70.9">P5</text>
<text x="69.8" y="68.3">R5</text>
<text x="100.3" y="68.3">R8</text>
<text x="100.4" y="70.9">T7</text>
<text x="205.7" y="69.6">P6</text>
<text x="205.8" y="67.1">T6</text>
<text x="235.5" y="69.6">D17</text>
<text x="235.6" y="67.1">E16</text>
<text x="69.7" y="75.9">M6</text>
<text x="69.8" y="73.4">R4</text>
<text x="100.2" y="75.9">H1</text>
<text x="100.2" y="73.4">H2</text>
<text x="205.7" y="74.7">P7</text>
<text x="205.7" y="72.1">R6</text>
<text x="205.7" y="77.2">R7</text>
<text x="235.5" y="77.2">D13</text>
<text x="235.5" y="74.7">D16</text>
<text x="235.6" y="72.1">E13</text>
<text x="69.7" y="83.6">N5</text>
<text x="69.7" y="81">N6</text>
<text x="69.7" y="78.5">N7</text>
<text x="100.2" y="78.5">H3</text>
<text x="100.4" y="81">J1</text>
<text x="100.4" y="83.6">J2</text>
<text x="205.1" y="79.8">P12</text>
<text x="205.2" y="82.3">T14</text>
<text x="235.5" y="79.8">D15</text>
<text x="235.6" y="82.3">E14</text>
<text x="69.8" y="88.6">D7</text>
<text x="69.8" y="86.1">D8</text>
<text x="100.4" y="86.1">J3</text>
<text x="100.4" y="88.6">J4</text>
<text x="205" y="84.8">N11</text>
<text x="205.6" y="87.4">U5</text>
<text x="205.8" y="89.9">T5</text>
<text x="235.5" y="84.8">D14</text>
<text x="236.1" y="89.9">M1</text>
<text x="69.8" y="91.2">C8</text>
<text x="69.8" y="93.7">E8</text>
<text x="99.6" y="93.7">U15</text>
<text x="100.3" y="91.2">K3</text>
<text x="205.6" y="92.5">M9</text>
<text x="205.6" y="95">N8</text>
<text x="236.1" y="92.5">M3</text>
<text x="236.3" y="95">L2</text>
<text x="69.8" y="101.3">B3</text>
<text x="69.9" y="98.8">A2</text>
<text x="69.9" y="96.3">A4</text>
<text x="99.7" y="96.3">P13</text>
<text x="99.7" y="98.8">R13</text>
<text x="99.7" y="101.3">R14</text>
<text x="205.7" y="100.1">B1</text>
<text x="205.7" y="97.5">P8</text>
<text x="236.3" y="97.5">L1</text>
<text x="236.3" y="100.1">L3</text>
<text x="69.9" y="103.9">A3</text>
<text x="99.7" y="103.9">P15</text>
<text x="236.1" y="105.2">N4</text>
<text x="236.1" y="107.7">K5</text>
<text x="236.3" y="102.6">L5</text>
<text x="69.2" y="111.5">B15</text>
<text x="69.8" y="109">C5</text>
<text x="100.3" y="109">P3</text>
<text x="100.3" y="111.5">P4</text>
<text x="205.7" y="112.8">D9</text>
<text x="205.7" y="110.2">E9</text>
<text x="236.1" y="110.2">M4</text>
<text x="236.3" y="112.8">L4</text>
<text x="69.3" y="114">A17</text>
<text x="69.8" y="116.6">C7</text>
<text x="69.8" y="119.1">E7</text>
<text x="100.2" y="119.1">N2</text>
<text x="100.3" y="116.6">P1</text>
<text x="100.3" y="114">P2</text>
<text x="205.2" y="117.9">A14</text>
<text x="205.2" y="115.3">A16</text>
<text x="236.1" y="115.3">M5</text>
<text x="236.1" y="117.9">H5</text>
<text x="69.8" y="121.7">C6</text>
<text x="69.8" y="124.2">D6</text>
<text x="100.2" y="121.7">N1</text>
<text x="100.2" y="124.2">N3</text>
<text x="205.1" y="125.5">B13</text>
<text x="205.2" y="120.4">A13</text>
<text x="205.2" y="122.9">A15</text>
<text x="236.1" y="120.4">G5</text>
<text x="236.2" y="125.5">F5</text>
<text x="236.3" y="122.9">J5</text>
<text x="69.8" y="129.3">B5</text>
<text x="69.8" y="131.8">C4</text>
<text x="100.2" y="126.7">M2</text>
<text x="100.3" y="129.3">K2</text>
<text x="100.3" y="131.8">A1</text>
<text x="205.1" y="128">B14</text>
<text x="205.1" y="130.6">E11</text>
<text x="236.1" y="128">K1</text>
<text x="69.8" y="136.9">B6</text>
<text x="69.9" y="134.4">A5</text>
<text x="100.3" y="136.9">D2</text>
<text x="100.3" y="134.4">D3</text>
<text x="205.1" y="133.1">C12</text>
<text x="205.1" y="135.6">D12</text>
<text x="235.5" y="135.6">B16</text>
<text x="236.1" y="133.1">K4</text>
<text x="69.2" y="142">C10</text>
<text x="69.2" y="139.4">D10</text>
<text x="100.3" y="142">C2</text>
<text x="100.3" y="139.4">E4</text>
<text x="205.1" y="138.2">E12</text>
<text x="205.7" y="140.7">E5</text>
<text x="205.8" y="143.3">A6</text>
<text x="235.5" y="138.2">B17</text>
<text x="235.5" y="143.3">C14</text>
<text x="235.5" y="140.7">C15</text>
<text x="69.2" y="147.1">C11</text>
<text x="69.2" y="144.5">D11</text>
<text x="69.8" y="149.6">C9</text>
<text x="100.3" y="147.1">E2</text>
<text x="100.3" y="144.5">E3</text>
<text x="235.5" y="145.8">C16</text>
<text x="235.5" y="148.3">C17</text>
<text x="69.2" y="154.7">E10</text>
<text x="69.3" y="152.1">A12</text>
<text x="235.6" y="150.9">E15</text>
<text x="69.2" y="157.2">B12</text>
<text x="69.2" y="159.8">C13</text>
</g>
<g font-size="1.3" fill="#840084">
<text x="209.6" y="155.8">R7KA8P1KFLCAC</text>
<text x="73.7" y="164.7">R7KA8P1KFLCAC</text>
</g>
</svg>
